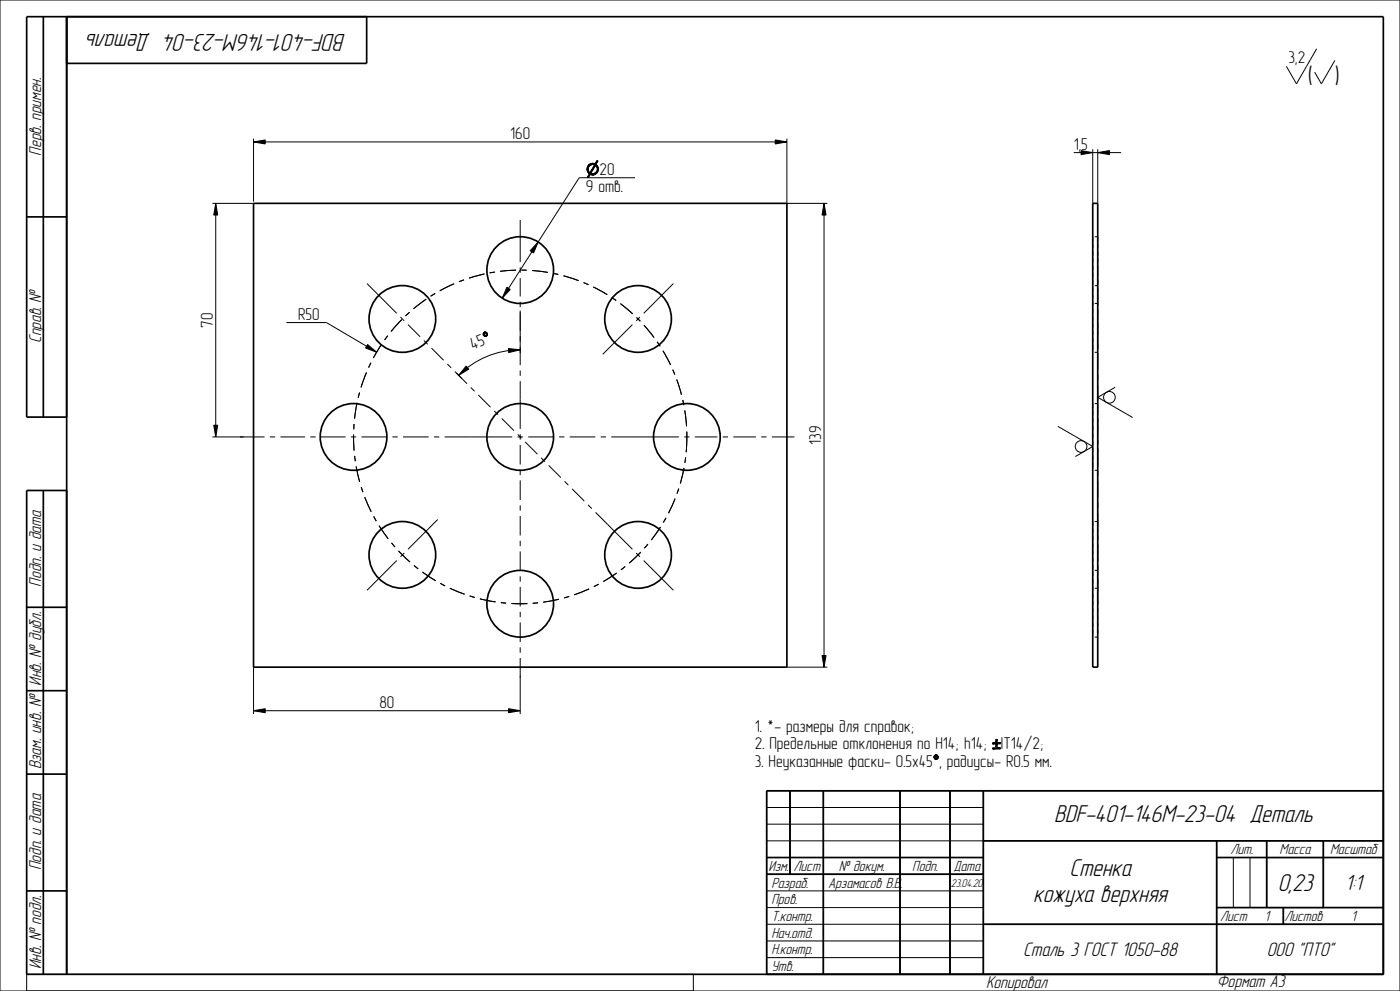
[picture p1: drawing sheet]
<svg xmlns="http://www.w3.org/2000/svg" width="420mm" height="297mm" viewBox="0 0 420 297" stroke-linecap="round" stroke-linejoin="round" font-family="sans-serif">
<g fill="none" stroke="#000" stroke-width=".51">
<path d="M13 5v120M20 5v287M110 5v14h-90M8 65h12M76.1 60.9h160v139h-160zM327.8 60.9h1.5v139h-1.5zM20 125h-12v-120h407v287h-407v-145h12M13 147v145M8 182h12M8 207h12M8 232h12M237 237v25"/>
<path d="M247 237v55M270 237v55M285 237v55M295 237v55M415 237h-185v55M230 257h65M295 252h120M365 257h50M365 252v40M380 252v20M397 252v20M8 267h12"/>
<path d="M230 262h65M295 277h120M365 272h50M385 272v5"/>
</g>
<g fill="#000">
<path d="M76.1 42.5l3.5-.6v1.2zM176.1 50.5l.4-.2-.1 .2zM176.1 50.7l.3-.2zM176.1 50.9l.3-.1 .1 .2zM176.1 50.2l.4-.1v.2zM176.1 51.1l.4 .1zM176.2 51.3h.4zM176.2 50h.4zM176.2 53.1l.9-.8-.6 1zM176.3 51.5l.5 .1zM176.3 49.8l.5-.1zM176.4 51.7h.5z"/>
<path d="M176.1 50.9l.3-.2zM176.1 50.7h.3l-.3 .2zM176.4 49.6h.6zM176.1 50.5h.3l-.3 .2zM176.1 50.2l.4 .1-.4 .2zM176.1 50.9l.4 .1-.4 .1zM176.2 50l.3 .1-.4 .1zM176.1 51.1l.4 .1-.3 .1zM176.3 51.5l.3-.2 .1 .1zM176.2 51.3h.4l-.3 .2zM176.6 49.5l.7-.1zM176.5 51.8h.5l-.3 .2z"/>
<path d="M176.2 50l.5-.2zM176.3 49.8h.4l-.5 .2zM176.8 52.1l1.9 .1-1.6 .1zM176.4 49.6l.4 .1-.5 .1zM176.5 51.8h.5zM178.6 49.6l-1.3 2.4-.3-.2zM177.1 52.3l1.6-.1zM176.8 52.1l.3 .2-.9 .8zM176.4 49.6l.7-.1zM176.6 49.5h.5l-.7 .1zM177.1 49.1h1.4zM176.7 52l.3-.2 .3 .2z"/>
<path d="M176.8 52.1l.6-.1zM176.7 52h.6zM177.3 52.3h1.2zM177.4 49h.9zM176.8 52.1l.7-.1zM176.6 49.5l.8-.1zM176.8 52.1h.9zM177.6 49h.4zM176.6 49.5l1-.2zM176.8 49.3h.8l-1 .2zM177.4 52.4l.9-.1zM176.8 52.1h1z"/>
<path d="M177.6 49.3h1.2zM176.8 52.1h1.2zM177.6 52.4l.7-.1zM177.8 52.4l.5-.1zM177.8 49.3h1zM177.4 49h.8zM177.4 49h.6zM178 52.1l.8-.1zM178 49.3h.8zM178.2 52l.8-.1zM178.1 49.3h.7zM177.3 52.3h1z"/>
<path d="M177.1 49.1l1.2-.1zM178.2 49.4l.6-.1zM178.3 49.4h.7zM178.3 49.4h.7l-.4 .2zM177.1 52.3h1.4zM178.5 51.9l.7-.2zM176.9 49.2l1.6-.1zM178.5 49.1l.9-.8-.6 1zM178.3 49.4l.3 .2-1.6 2.2zM176.8 52.1l1.9 .1zM178.6 49.6h.5zM178.7 49.7h.5z"/>
<path d="M178.8 51.7l.5-.1-.1 .1zM176.9 49.2l1.6-.1 .3 .2zM178.9 49.8l.3-.1 .1 .2zM179 51.4l.4-.1-.5 .2zM178.9 51.5l.5-.2-.1 .3zM178.6 49.6l.4-.2 .1 .2zM178.9 49.9h.4l-.3 .2zM179 50.1l.3-.2 .1 .2zM178.3 52l.7-.1zM179.1 51.2l.4-.1-.1 .2zM179.1 50.2l.3-.1 .1 .2zM179.1 51l.4-.1v.2z"/>
<path d="M179.2 50.4l.3-.1v.2zM178.6 51.8l.6-.1zM179.2 50.5h.3l-.3 .2zM179.2 50.7l.3-.2v.2zM179.2 50.9l.3-.2v.2zM178.9 51.5l.4 .1-.5 .1zM178.9 49.8l.4 .1zM179.1 48.1l.3 .2-.9 .8zM179.1 51.2l.3 .1-.4 .1zM179 50.1h.4zM179.1 51l.4 .1-.4 .1zM179.1 50.2l.4 .1z"/>
<path d="M179.2 50.4l.3 .1h-.3zM179.2 50.7h.3l-.3 .2zM179.2 50.9h.3l-.4 .1zM232.6 41.9l3.5 .6-3.5 .6zM324.3 45.1l3.5 .6-3.5 .6zM329.3 45.7l3.5-.6v1.2zM64.7 60.9l.6 3.5h-1.2zM161.4 72.5l-1.3 3.3-1-.7zM247.2 60.9l.6 3.5h-1.2zM145 99.9l.8-.3zM145.1 99.8l.6-.3zM145.2 99.6l.3-.1z"/>
<path d="M144.9 100.2l.4-.3zM144.9 100.1l.4-.2-.4 .3zM144.9 100.1l.5-.3zM145 99.9l.4-.1-.5 .3zM145.2 99.6l.3-.1-.4 .3zM145.4 99.8l.4-.2zM145.5 99.8l.3-.2zM145.8 99.6h.2l-.4 .2zM145.1 99.8l.6-.3-.7 .4zM145.7 99.8l.3-.2zM146 99.6l.1 .2h-.3zM145.6 99.8l.4-.2z"/>
<path d="M145.8 99.8h.3zM145.9 100l.3-.1zM152.1 86.1l1 .6-2.4 2.7zM110.3 103.3l2.7 2.3-3.3-1.3zM139.8 109.7l.8 .9-3 1.9zM144.9 100.2l.3-.1zM145 100.4l.2-.2zM145.1 100.6l.2-.1zM144.9 100.2h.3l-.2 .2zM145.2 100.7l.3-.2zM145.2 100.3l-.1 .3zM145 100.4l.2-.1-.1 .3z"/>
<path d="M144.9 100.2l.3-.2zM145.3 100.5l-.1 .2zM145.3 100.8l.9-.5zM145.5 100.8l.7-.4zM145.5 100.5l-.2 .3zM145.3 100.8l.4-.3zM145.3 100.8l.5-.3zM145.7 100.8l.4-.2zM145.8 100.7l.3-.1zM146 100.3l.2-.2zM145.9 100.4l.3-.3zM145.9 99.9l.2-.1z"/>
<path d="M146.1 99.8l.1 .1-.3 .1zM146 100.2l.2-.1zM146 100.1l.2-.2v.2zM145.5 100.8l.6-.2zM145.3 100.8l.9-.4zM146 100.1h.2zM145.9 100.4l.3-.1zM152.5 104.5l3.6 .3-3.5 .9zM64.1 127.4h1.2l-.6 3.5zM246.6 196.4h1.2l-.6 3.5zM76.1 213l3.5-.6v1.2zM152.6 212.4l3.5 .6-3.5 .6z"/>
</g>
<g fill="none" stroke="#000" stroke-width=".3">
<path d="M0 0h420v297h-420zM76.1 42.5l3.5-.6v1.2zM76.1 41.5v18.9M76.1 42.5h160M176.1 50.5l.4-.2-.1 .2zM176.1 50.5h.3l-.3 .2zM176.1 50.7l.3-.2zM176.1 50.9l.3-.2zM176.1 50.7h.3l-.3 .2zM176.1 50.9l.3-.1 .1 .2zM176.1 50.9l.4 .1-.4 .1zM176.1 50.2l.4-.1v.2z"/>
<path d="M176.1 50.2l.4 .1-.4 .2zM176.1 51.1l.4 .1zM176.1 51.1l.4 .1-.3 .1zM176.2 51.3h.4zM176.2 51.3h.4l-.3 .2zM176.2 50l.5-.2zM176.2 50h.4zM176.2 50l.3 .1-.4 .1zM176.2 53.1l.9-.8-.6 1zM176.3 51.5l.3-.2 .1 .1zM176.3 51.5l.5 .1zM176.3 49.8l.5-.1z"/>
<path d="M176.3 49.8h.4l-.5 .2zM176.4 51.7h.5zM176.4 49.6l.7-.1zM176.4 49.6h.6zM176.4 49.6l.4 .1-.5 .1zM176.5 51.8h.5zM176.5 51.8h.5l-.3 .2zM176.6 49.5l.8-.1zM176.6 49.5l1-.2zM176.6 49.5l.7-.1zM176.6 49.5h.5l-.7 .1zM176.7 52l.3-.2 .3 .2z"/>
<path d="M176.7 52h.6zM176.8 49.3h2zM176.8 49.3h.8l-1 .2zM176.8 49.3h2M176.8 52.1h1.2zM176.8 52.1h1zM176.8 52.1h.9zM176.8 52.1l.7-.1zM176.8 52.1l.6-.1zM176.8 52.1l1.9 .1zM176.8 52.1l1.9 .1-1.6 .1zM176.8 52.1l.3 .2-.9 .8z"/>
<path d="M176.9 49.2l1.6-.1zM176.9 49.2l1.6-.1 .3 .2zM177.1 52.3l1.6-.1zM177.1 52.3h1.4zM177.1 49.1l1.2-.1zM177.1 49.1h1.4zM177.3 52.3h1.2zM177.3 52.3h1zM177.4 49h.8zM177.4 49h.6zM177.4 49h.9zM177.4 52.4l.9-.1z"/>
<path d="M177.6 49h.4zM177.6 49.3h1.2zM177.6 52.4l.7-.1zM177.8 49.3h1zM177.8 52.4l.5-.1zM178 49.3h.8zM178 52.1l.8-.1zM178.1 49.3h.7zM178.2 52l.8-.1zM178.2 49.4l.6-.1zM178.3 49.4h.7zM178.3 49.4h.7l-.4 .2z"/>
<path d="M178.3 49.4l.3 .2-1.6 2.2zM178.3 52l.7-.1zM178.5 51.9l.7-.2zM178.5 49.1l.9-.8-.6 1zM178.6 49.6h.5zM178.6 49.6l.4-.2 .1 .2zM178.6 51.8l.6-.1zM178.6 49.6l-1.3 2.4-.3-.2zM178.7 49.7h.5zM178.8 51.7l.5-.1-.1 .1zM178.9 49.8l.3-.1 .1 .2zM178.9 49.8l.4 .1z"/>
<path d="M178.9 51.5l.5-.2-.1 .3zM178.9 51.5l.4 .1-.5 .1zM178.9 49.9h.4l-.3 .2zM179 51.4l.4-.1-.5 .2zM179 50.1l.3-.2 .1 .2zM179 50.1h.4zM179.1 51.2l.4-.1-.1 .2zM179.1 51.2l.3 .1-.4 .1zM179.1 48.1l.3 .2-.9 .8zM179.1 50.2l.3-.1 .1 .2zM179.1 50.2l.4 .1zM179.1 51l.4-.1v.2z"/>
<path d="M179.1 51l.4 .1-.4 .1zM179.2 50.4l.3-.1v.2zM179.2 50.4l.3 .1h-.3zM179.2 50.5h.3l-.3 .2zM179.2 50.7l.3-.2v.2zM179.2 50.7h.3l-.3 .2zM179.2 50.9l.3-.2v.2zM179.2 50.9h.3l-.4 .1zM190.5 53.3h-16.7l-23.1 36.1M232.6 41.9l3.5 .6-3.5 .6zM236.1 41.5v19.4h12.1M322.1 45.7h14.2"/>
<path d="M324.3 45.1l3.5 .6-3.5 .6zM327.8 44.7v16.2M329.3 45.7l3.5-.6v1.2zM329.3 44.7v16.2M63.7 60.9h12.4M64.7 60.9l.6 3.5h-1.2zM64.7 60.9v70M161.4 72.5l-1.3 3.3-1-.7zM247.2 60.9l.6 3.5h-1.2zM247.2 60.9v139M85.9 96.7h12l15.1 8.9M145 99.9l.8-.3z"/>
<path d="M145 99.9l.4-.1-.5 .3zM145.1 99.8l.6-.3zM145.1 99.8l.6-.3-.7 .4zM145.2 99.6l.3-.1zM145.2 99.6l.3-.1-.4 .3zM145.4 99.8l.4-.2zM145.5 99.8l.3-.2zM145.6 99.8l.4-.2zM145.7 99.8l.3-.2zM145.8 99.8h.3zM145.8 99.6h.2l-.4 .2zM145.9 99.9l.2-.1z"/>
<path d="M146 99.6l.1 .2h-.3zM146.1 99.8l.1 .1-.3 .1zM152.1 86.1l1 .6-2.4 2.7zM156.1 93.1v12.7M110.3 103.3l2.7 2.3-3.3-1.3zM136.9 111.8l1.7 1.7M139.8 109.7l.8 .9-3 1.9zM144.9 100.2l.3-.2zM144.9 100.2l.4-.3zM144.9 100.2l.3-.1zM144.9 100.2h.3l-.2 .2zM144.9 100.1l.5-.3z"/>
<path d="M144.9 100.1l.4-.2-.4 .3zM145 100.4l.2-.2zM145 100.4l.2-.1-.1 .3zM145.1 100.6l.2-.1zM145.2 100.7l.3-.2zM145.2 100.3l-.1 .3zM145.3 100.5l-.1 .2zM145.3 100.8l.5-.3zM145.3 100.8l.4-.3zM145.3 100.8l.9-.5zM145.3 100.8l.9-.4zM145.5 100.8l.7-.4z"/>
<path d="M145.5 100.8l.6-.2zM145.5 100.5l-.2 .3zM145.7 100.8l.4-.2zM145.8 100.7l.3-.1zM145.9 100.4l.3-.3zM145.9 100.4l.3-.1zM145.9 100l.3-.1zM146 100.3l.2-.2zM146 100.2l.2-.1zM146 100.1l.2-.2v.2zM146 100.1h.2zM152.5 104.5l3.6 .3-3.5 .9z"/>
<path d="M156.1 104.8a26.1 26.1 0 0 0-18.5 7.7M63.7 130.9h9.3M64.1 127.4h1.2l-.6 3.5zM76.1 199.9v14.1M236.1 199.9h12.1M246.6 196.4h1.2l-.6 3.5zM76.1 213l3.5-.6v1.2zM76.1 213h80M152.6 212.4l3.5 .6-3.5 .6zM156.1 202.6v11.4M230 237h185v55h-185zM237 237v25"/>
<path d="M247 237v55M270 237v55M285 237v55M295 237v55M230 242h65M230 247h65M230 252h185M230 257h65M365 257h50M365 252v40M370 257v15M375 257v15"/>
<path d="M380 252v20M397 252v20M230 262h65M230 267h65M230 272h65M230 277h185M365 272h50M385 272v5M8 297v-5h200v5M230 282h65M230 287h65"/>
</g>
<!-- layer: AXES -->
<g fill="none" stroke="#000" stroke-width=".3">
<path d="M156.1 65.9v12.7M327.8 70.9v1.3M327.8 73.1v1.3M327.8 75.3v1.3M327.8 77.4v1.3M327.8 79.6v1.3M328.4 70.9h.9v1.3M329.3 73.1v1.3M329.3 75.3v1.3M329.3 77.4v1.3M329.3 79.6v1.3M110.1 85l8.9 8.9"/>
<path d="M120.1 95l1.2 1.2M122.4 97.3l3.6 3.6M156.1 80.1v1.6M156.1 83.3v5.6M156.1 90.4v1.6M156.1 93.6v5.6M189.7 97.3l-8.9 8.9M192 95l-1.1 1.2M202 85l-8.9 8.9M327.8 81.8v1.3M327.8 83.9v1.3M327.8 86.1v1.3"/>
<path d="M327.8 88.3v1.3M327.8 90.4v1.3M327.8 92.6v1.3M327.8 94.8v1.3M327.8 96.9v1.3M327.8 99.1v1.3M328.4 90.9h.9M328.4 85.6h.9M329.3 81.8v1.3M329.3 83.9v1.3M329.3 86.1v1.3M329.3 88.3v1.3"/>
<path d="M329.3 90.4v1.3M329.3 92.6v1.3M329.3 94.8v1.3M329.3 96.9v1.3M329.3 99.1v1.3M127.2 102.1h.1M127.2 102.1l1.1 1.1M129.4 104.3l3.7 3.7M134.2 109.1l1.1 1.1M136.5 111.4l3.6 3.6M141.2 116.1l1.2 1.2M143.5 118.4l3.6 3.6"/>
<path d="M156.1 100.7v1.6M156.1 103.9v5.5M156.1 111v1.6M156.1 114.2v14.4M327.8 101.3v1.3M327.8 103.4v1.3M328.4 105.6h.9M329.3 101.3v1.3M329.3 103.4v1.3M72 130.9h7.4M81 130.9h1.6M84.1 130.9h7.4"/>
<path d="M93.1 130.9h1.6M96.3 130.9h7.4M105.3 130.9h1.6M108.5 130.9h7.6M117.7 130.9h1.6M120.9 130.9h7.7M130.2 130.9h1.6M133.4 130.9h20.3M148.3 123.2l1.1 1.1M150.5 125.4l3.7 3.7M155.3 130.9h1.6M155.3 130.2l1.1 1.1"/>
<path d="M156.1 130.1v1.6M156.1 133.3v5.9M157.6 132.5l3.6 3.6M158.5 130.9h7.6M162.3 137.2l1.2 1.2M164.6 139.5l3.6 3.6M167.7 130.9h1.6M170.9 130.9h7.7M180.2 130.9h1.6M183.4 130.9h20.3M205.3 130.9h1.6M208.5 130.9h6.7"/>
<path d="M216.8 130.9h1.6M220 130.9h6.8M228.4 130.9h1.6M231.6 130.9h6.7M327.8 120.9v1.4M327.8 123.2v1.3M327.8 125.4v1.3M327.8 127.6v1.3M327.8 129.8v1.4M327.8 132.1v1.3M327.8 134.3v1.3M327.8 136.5v1.3"/>
<path d="M327.8 138.7v1.4M328.4 120.9h.9v1.4M329.3 123.2v1.3M329.3 125.4v1.3M329.3 127.6v1.3M329.3 129.8v1.4M329.3 132.1v1.3M329.3 134.3v1.3M329.3 136.5v1.3M329.3 138.7v1.4M131.3 155.7l-8.9 8.9M156.1 140.8v1.6"/>
<path d="M156.1 144v5.8M156.1 151.4v1.6M156.1 154.6v5.9M169.4 144.3l1.1 1.1M171.6 146.5l3.7 3.7M176.4 151.3l1.1 1.1M178.7 153.6l11 11M327.8 140.9h.1M327.8 156.3v1.3M327.8 158.5v1.3M328.4 156.3h.9v1.3M328.4 140.9h.9"/>
<path d="M329.3 140.9h.1M329.3 158.5v1.3M119 168l-8.9 8.9M121.3 165.7l-1.2 1.2M156.1 162.1v1.6M156.1 165.3v5.8M156.1 172.7v1.6M156.1 175.9v5.9M190.9 165.7l1.1 1.2M193.1 168l8.9 8.9M327.8 160.6v1.3M327.8 162.8v1.3"/>
<path d="M327.8 165v1.3M327.8 167.1v1.3M327.8 169.3v1.3M327.8 171.5v1.3M327.8 173.6v1.3M327.8 175.8v1.3M327.8 178v1.3M328.4 176.3h.9M328.4 170.9h.9M329.3 160.6v1.3M329.3 162.8v1.3M329.3 165v1.3"/>
<path d="M329.3 167.1v1.3M329.3 169.3v1.3M329.3 171.5v1.3M329.3 173.6v1.3M329.3 175.8v1.3M329.3 178v1.3M156.1 183.4v1.6M156.1 186.6v5.8M156.1 194v1.6M156.1 197.2v5.9M327.8 180.1v1.3M327.8 182.3v1.3"/>
<path d="M327.8 184.5v1.3M327.8 186.6v1.3M327.8 188.8v1.3M328.4 190.9h.9M329.3 180.1v1.3M329.3 182.3v1.3M329.3 184.5v1.3M329.3 186.6v1.3M329.3 188.8v1.3"/>
</g>
<path d="M206.1 130.9a50 50 0 0 0-74.1-43.8 50 50 0 0 0-2.9 86 50 50 0 0 0 76.8-38.7l.2-3.5" fill="none" stroke="#000" stroke-width=".3" stroke-dasharray="1.6 1.6 4.8 1.6" stroke-linecap="butt"/>
<g fill="none" stroke="#000" stroke-width=".51">
<circle cx="120.7" cy="95.6" r="10"/>
<circle cx="156.1" cy="80.9" r="10"/>
<circle cx="191.4" cy="95.6" r="10"/>
<circle cx="106.1" cy="130.9" r="10"/>
<circle cx="156.1" cy="130.9" r="10"/>
<circle cx="206.1" cy="130.9" r="10"/>
<circle cx="120.7" cy="166.3" r="10"/>
<circle cx="191.4" cy="166.3" r="10"/>
<circle cx="156.1" cy="180.9" r="10"/>
</g>
<!-- layer: CURVES -->
<path d="M206.1 130.9a50 50 0 0 0-74.1-43.8 50 50 0 0 0-2.9 86 50 50 0 0 0 76.8-38.7l.2-3.5M329.3 180.9v-100" fill="none" stroke="#000" stroke-width=".3" stroke-dasharray="1.6 1.6 4.8 1.6" stroke-linecap="butt"/>
<!-- layer: DETAILS -->
<g fill="none" stroke="#000" stroke-width=".3">
<path d="M395 14.6l-6.1 10.5-3-5.2M400.5 18.1l-4.1 7-2-3.5M334.6 116.1l-5.3 3 10.5 6M317.3 127.8l10.5 6-5.2 3"/>
<circle cx="332.8" cy="119.1" r="1.75"/>
<circle cx="324.3" cy="133.8" r="1.75"/>
</g>
<!-- layer: NOTES -->
<g fill="#000">
<path d="M280.2 226.9l.2-.1zM280.2 226.7h.3zM280.2 227.1h.3zM280.3 226.6l.4-.1zM280.3 227.2h.3zM280.4 226.4h.9zM280.4 227.4l1-.2zM280.2 227.1l.2-.2zM280.2 226.9h.2l-.2 .2zM280.2 226.7l.2 .1-.2 .1zM280.3 227.2h.2zM280.5 226.3h.7z"/>
<path d="M280.5 227.5l.8-.1zM280.2 226.7l.3-.1zM280.2 226.7l.4-.1zM280.3 226.6h.3l-.4 .1zM280.4 227.4l.3-.1zM280.6 226.3h.4zM280.4 227.4l.4-.1zM280.3 226.6l.5-.1zM280.4 226.4l.4 .1-.5 .1zM280.4 227.4l.5-.1zM280.6 227.5h.5zM280.8 227.5h.3z"/>
<path d="M280.8 226.5l.5-.1zM280.5 226.3h.5zM280.9 226.5l.4-.1zM281 226.6h.4zM281 227.2l.4-.1zM281.2 227.1h.2zM280.5 227.5h.6zM280.4 226.4l.8-.1zM281.1 226.6h.3zM281.2 226.7h.2zM281.2 226.8l.2-.1zM281.2 226.9l.2-.2 .1 .2z"/>
<path d="M281.2 227l.3-.1-.1 .2zM280.4 227.4h.9zM280.9 227.3l.5-.1zM281.2 227l.2 .1zM281.2 226.9h.3zM299.2 221.6v.9h-.5zM297.8 223l1.4-.5zM297.8 222.5h.9l-.9 .5zM299.2 223v.9h-.5zM298.7 221.6h.5l-.5 .9zM298.7 223l1.4-.5zM299.2 223l.9-.5v.5z"/>
<path d="M298.7 223h.5l-.5 .9z"/>
</g>
<g fill="none" stroke="#000" stroke-width=".3">
<path d="M280.2 226.9l.2-.1zM280.2 226.9h.2l-.2 .2zM280.2 226.7l.3-.1zM280.2 226.7l.4-.1zM280.2 226.7h.3zM280.2 226.7l.2 .1-.2 .1zM280.2 227.1l.2-.2zM280.2 227.1h.3zM280.3 226.6l.5-.1zM280.3 226.6l.4-.1zM280.3 226.6h.3l-.4 .1zM280.3 227.2h.2z"/>
<path d="M280.3 227.2h.3zM280.4 226.4l.8-.1zM280.4 226.4h.9zM280.4 226.4l.4 .1-.5 .1zM280.4 227.4l.5-.1zM280.4 227.4l.4-.1zM280.4 227.4l.3-.1zM280.4 227.4l1-.2zM280.4 227.4h.9zM280.5 226.3h.5zM280.5 226.3h.7zM280.5 227.5l.8-.1z"/>
<path d="M280.5 227.5h.6zM280.6 226.3h.4zM280.6 227.5h.5zM280.8 226.5l.5-.1zM280.8 227.5h.3zM280.9 226.5l.4-.1zM280.9 227.3l.5-.1zM281 226.6h.4zM281 227.2l.4-.1zM281.1 226.6h.3zM281.2 226.7h.2zM281.2 227.1h.2z"/>
<path d="M281.2 226.8l.2-.1zM281.2 226.9l.2-.2 .1 .2zM281.2 226.9h.3zM281.2 227l.3-.1-.1 .2zM281.2 227l.2 .1zM297.8 223l1.4-.5h.9zM297.8 223l1.4-.5zM297.8 222.5h.9l-.9 .5zM297.8 223l2.3-.5-1.4 .5zM297.8 224.1h2.3l-2.3 .4zM297.8 224.5l2.3-.4v.4zM298.7 221.6h.5l-.5 .9z"/>
<path d="M298.7 223l1.4-.5zM298.7 223h.5l-.5 .9zM299.2 221.6v.9h-.5zM299.2 223l.9-.5v.5zM299.2 223v.9h-.5z"/>
</g>
<path d="M297.8 222.7h2.3" fill="none" stroke="#000" stroke-width=".41"/>
<path d="M297.8 224.3h2.3" fill="none" stroke="#000" stroke-width=".38"/>
<g font-size="7.6">
<text x="103.8" y="10.1" transform="rotate(-180 103.8 10.1)">BDF-401-146M-23-04 Деталь</text>
<text x="316.2" y="246.4">BDF-401-146M-23-04 Деталь</text>
<text x="320.9" y="262.6">Стенка</text>
<text x="383.3" y="267.1">0,23</text>
<text x="310" y="270.3">кожуха верхняя</text>
</g>
<g font-size="7.5">
<text x="392.4" y="25.3">(</text>
<text x="400.4" y="25.3">)</text>
</g>
<text font-size="6.8" x="403.6" y="266.8">1:1</text>
<g font-size="6.1">
<text x="307" y="286.6">Сталь 3 ГОСТ 1050-88</text>
<text x="380" y="286.6">ООО &quot;ПТО&quot;</text>
</g>
<g font-size="5.3">
<text x="12.3" y="46.6" transform="rotate(-90 12.3 46.6)">Перв. примен.</text>
<text x="12.3" y="102.8" transform="rotate(-90 12.3 102.8)">Справ. №</text>
<text x="12.3" y="175.8" transform="rotate(-90 12.3 175.8)">Подп. и дата</text>
<text x="12.3" y="205.5" transform="rotate(-90 12.3 205.5)">Инв. № дубл.</text>
<text x="12.3" y="230.6" transform="rotate(-90 12.3 230.6)">Взам. инв. №</text>
<text x="12.3" y="260.8" transform="rotate(-90 12.3 260.8)">Подп. и дата</text>
<text x="12.3" y="290.5" transform="rotate(-90 12.3 290.5)">Инв. № подл.</text>
<text x="295.8" y="296">Копировал</text>
<text x="365" y="295.9">Формат A3</text>
</g>
<g font-size="5.1">
<text x="386.6" y="19">3,2</text>
<text x="153.1" y="41.7">160</text>
<text x="322.1" y="44.9">1,5</text>
<text x="179.9" y="52.4">20</text>
<text x="175.8" y="57.6">9 отв.</text>
<text x="89.4" y="95.8">R50</text>
<text x="63.8" y="98.2" transform="rotate(-90 63.8 98.2)">70</text>
<text x="141.9" y="104.8" transform="rotate(-23 141.9 104.8)">45</text>
<text x="246.3" y="133.3" transform="rotate(-90 246.3 133.3)">139</text>
<text x="113.8" y="212.1">80</text>
<text x="226.5" y="219.2">1. *- размеры для справок;</text>
<text x="226.5" y="224.5">2. Предельные отклонения по H14; h14;</text>
<text x="300.3" y="224.5">IT14/2;</text>
<text x="226.5" y="229.7">3. Неуказанные фаски- 0.5х45 , радиусы- R0.5 мм.</text>
</g>
<g font-size="4.5">
<text x="369.1" y="256.1">Лит.</text>
<text x="383.9" y="256.1">Масса</text>
<text x="399" y="256.1">Масштаб</text>
<text x="230.5" y="261.1">Изм.</text>
<text x="238" y="261.1">Лист</text>
<text x="251.7" y="261.1">№ докум.</text>
<text x="273.7" y="261.1">Подп.</text>
<text x="286" y="261.1">Дата</text>
<text x="231.4" y="266.1">Pазраб.</text>
<text x="248.4" y="266.1">Арзамасов В.В.</text>
<text x="231.4" y="271.1">Пров.</text>
<text x="231.4" y="281.1">Нач.отд.</text>
<text x="231.4" y="276.1">Т.контр.</text>
<text x="366" y="276.1">Лист</text>
<text x="379.4" y="276.1">1</text>
<text x="385.3" y="276.1">Листов</text>
<text x="405.4" y="276.1">1</text>
<text x="231.4" y="286.1">Н.контр.</text>
<text x="231.4" y="291.1">Утв.</text>
</g>
<text font-size="3.5" x="285.2" y="265.7">23.04.20</text>
</svg>
